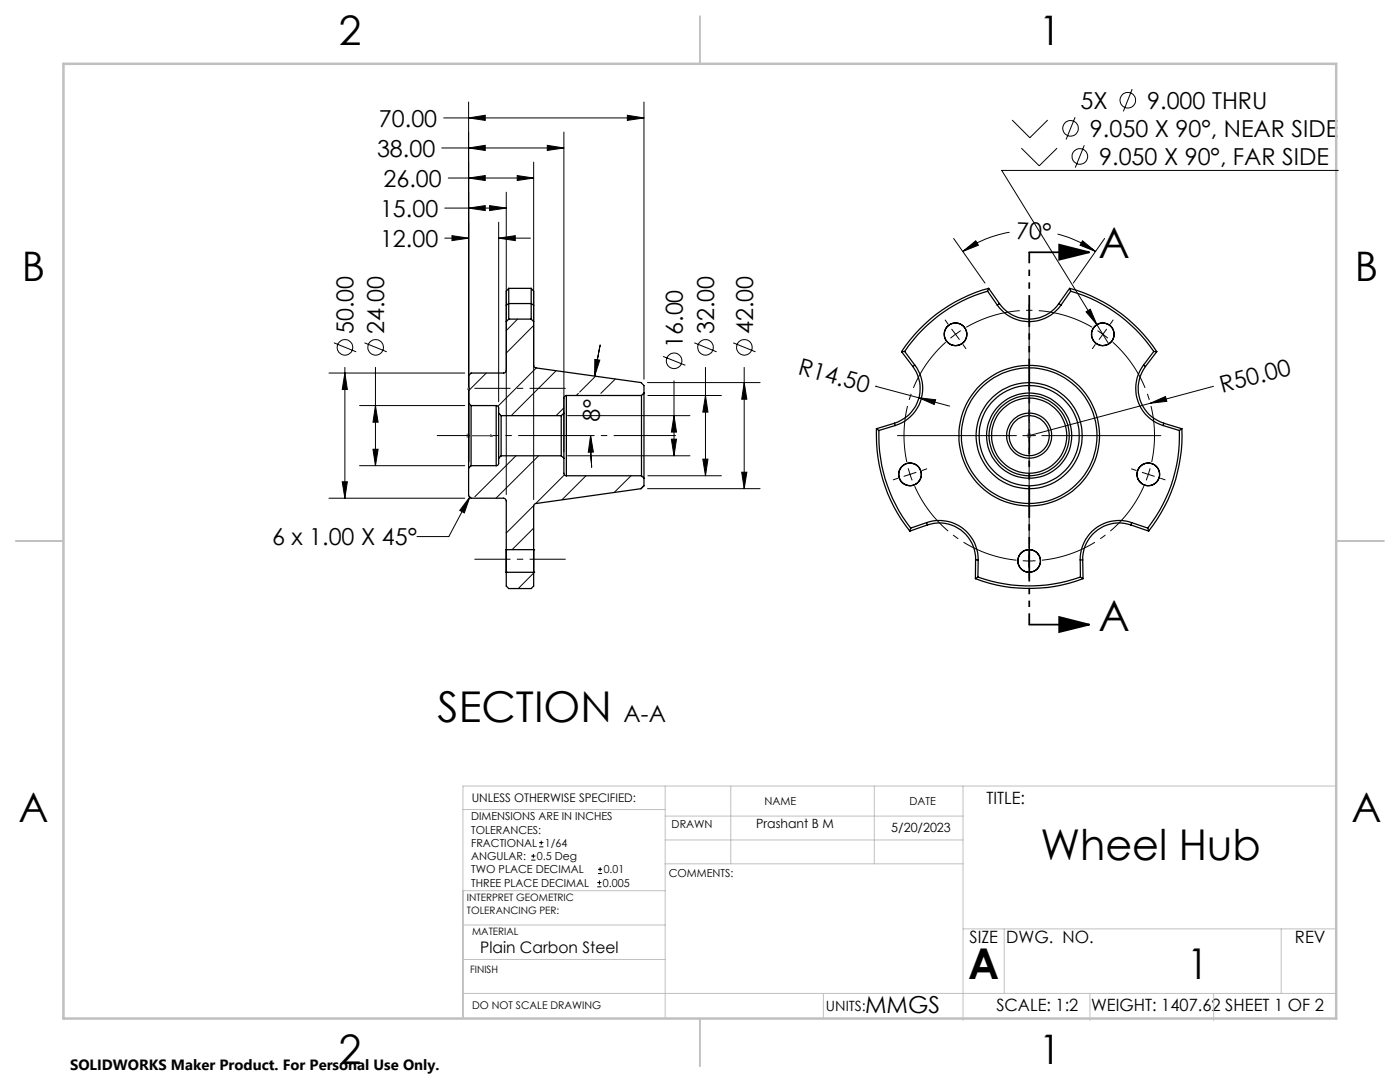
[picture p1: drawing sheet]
<svg xmlns="http://www.w3.org/2000/svg" width="279mm" height="216mm" viewBox="0 0 279 216" stroke-linecap="round" stroke-linejoin="round" font-family="sans-serif">
<g fill="none" stroke="#000" stroke-width=".25">
<path d="M101.5 57.5l-.5 .6v2.8M101.5 57.5v3.1M101.5 57.5h4.5M106 57.5l.5 .6v2.8M106 57.5v3.1M197.1 58.1a29.9 29.9 0 0 0-16.5 12M197.1 58.1l1.9 2.8M197.3 57.5a30.5 30.5 0 0 0-17.4 12.7M197.3 57.5l-.2 .6M197.3 57.5l2.2 3.1M213.5 57.5a30.5 30.5 0 0 1 17.4 12.7M213.5 57.5l-2.2 3.1"/>
<path d="M213.5 57.5l.2 .6M213.7 58.1a30.1 30.1 0 0 1 16.6 12M213.7 58.1l-2 2.8M101 64.2v9.7l-.1 .3-.3 .2h-6.6l-.5 .5v5.5M101 60.9v3.3M101.5 60.6v3.1M101.5 60.6l-.5 .3M101.5 63.7l-.5 .5M101.5 60.6h4.5M101.5 63.7h4.5M106 60.6v3.1M106 60.6l.5 .3"/>
<path d="M106 63.7l.5 .5M106.5 64.2v8.7l.2 .4 21.3 3 .5 .6v1.5M106.5 60.9v3.3M113 78.9l-.2 .1-.3 .3v3.1M113 78.9v16M113 78.9h15M128 78.9v16M128.5 78.4v17M128.5 78.4l-.5 .5M179.9 70.2l2.3 2.9M180.6 70.1l-.7 .1M180.6 70.1l2 2.7"/>
<path d="M182.2 73.1a7.3 7.3 0 0 1-3.7 11.4M182.6 72.8a7.7 7.7 0 0 1-4 12.1M182.6 72.8l-.4 .3M199 60.9a7.8 7.8 0 0 0 12.7 0M199.5 60.6a7.2 7.2 0 0 0 11.8 0M199.5 60.6l-.5 .3M211.3 60.6l.4 .3M228.2 72.8a7.8 7.8 0 0 0 3.9 12.1M228.2 72.8l.4 .3M228.6 73.1a7.3 7.3 0 0 0 3.7 11.4M230.3 70.1l.6 .1M230.3 70.1l-2.1 2.7"/>
<path d="M230.9 70.2l-2.3 2.9M93.5 80.4v13M93.5 93.4v5.5l.5 .5h6.5l.5 .3v10M93.5 80.4l.5 .5M94 80.9v12M94 92.9l-.5 .5M94 80.9h5M94 92.9h5M99 80.9v12M99 80.9l.3 .1 .2 .3v1.1M99.5 82.4v9M99.5 91.4v1.1l-.2 .4h-.3"/>
<path d="M99.5 82.4l.5 .5M100 82.9v8M100 90.9l-.5 .5M100 82.9h12M100 90.9h12M112 82.9v8M112 90.9l.5 .5M112.5 82.4v9M112.5 91.4v3.1l.2 .4h.3M112.5 82.4l-.5 .5M113 94.9h15M128 94.9l.5 .5"/>
<path d="M128.5 95.4v1.5l-.5 .6-21.2 3-.3 .5v8.7M174.9 85.5a30.7 30.7 0 0 0 6.7 20.5M174.9 85.5l.5 .4M175.4 85.9a29.7 29.7 0 0 0 6.4 19.5M178.5 84.5l.1 .4M178.5 84.5l-3.6 1M178.6 84.9l-3.2 1M232.1 84.9l3.3 1M232.3 84.5l-.2 .4M232.3 84.5l3.6 1M235.4 85.9a29.9 29.9 0 0 1-6.3 19.5M235.9 85.5a30.4 30.4 0 0 1-6.7 20.5"/>
<path d="M235.9 85.5l-.5 .4M101 114.2h.1M101 109.7h.1M101 109.7v4.5M101 114.2v2.7l.5 .5h4.5l.5-.5v-2.7M101 114.2h5.5M101 109.7h5.5M106.5 114.2h.1M106.5 109.7v4.5M106.5 109.7h.1M181.8 105.4l-.2 .6M184.9 104.3a7.8 7.8 0 0 1 10.3 7.4"/>
<path d="M184.9 104.3l-3.1 1.1M184.9 104.3l.2 .4M185.1 104.7a7.2 7.2 0 0 1 9.6 7M185.1 104.7l-3.5 1.3M194.7 115.5a30.6 30.6 0 0 0 21.4 0M194.7 111.7h.5M194.7 111.7v3.8M195.2 115.1a30.4 30.4 0 0 0 20.4 0M195.2 115.1l-.5 .4M195.2 111.7v3.4M215.6 111.7h.5M215.6 111.7v3.4"/>
<path d="M215.6 115.1l.5 .4M216.1 111.7v3.8M225.7 104.7a7.3 7.3 0 0 0-9.6 7M225.7 104.7l3.5 1.3M225.8 104.3a7.7 7.7 0 0 0-10.2 7.4M225.8 104.3l-.1 .4M225.8 104.3l3.3 1.1M229.1 105.4l.1 .6"/>
<circle cx="190.7" cy="66.7" r="2.25"/>
<circle cx="220.1" cy="66.7" r="2.25"/>
<circle cx="181.6" cy="94.7" r="2.27"/>
<circle cx="205.4" cy="86.9" r="10.6"/>
<circle cx="205.4" cy="86.9" r="8"/>
<circle cx="205.4" cy="86.9" r="10"/>
<circle cx="205.4" cy="86.9" r="14"/>
<circle cx="205.4" cy="86.9" r="8.5"/>
<circle cx="205.4" cy="86.9" r="4.5"/>
<circle cx="205.4" cy="86.9" r="7.5"/>
<circle cx="205.4" cy="86.9" r="4"/>
<circle cx="205.4" cy="86.9" r="13.5"/>
<circle cx="229.2" cy="94.6" r="2.26"/>
<circle cx="229.2" cy="94.6" r="2.27"/>
<circle cx="205.4" cy="111.9" r="2.26"/>
</g>
<g fill="none" stroke="#000" stroke-width=".2">
<path d="M226 17.8l-1.8 4.4M88.2 29.5h24.3M88.5 23.5h40M89.5 35.5h17M93.5 35.5l3.3-.5v1zM93.5 23.5l3.3-.5v1zM93.5 29.5l3.3-.5v1zM93.5 20.4v71.7M101 38.3v60.4M103.2 35l3.3 .5-3.3 .5zM106.5 32.3v67.4M109.2 29l3.3 .5-3.3 .5z"/>
<path d="M112.5 26.4v63.8M125.2 23l3.3 .5-3.3 .5zM128.5 20.4v55.3M202 24l3.5 3.5 3.6-3.5M203.8 29.6l3.6 3.5 3.6-3.5M214.6 23.4l-1.8 4.4M216.4 29l-1.8 4.4M267.1 34h-67.2l19 30.8M88.8 47.5h4.7M88.8 41.5h12.2M90.2 47l3.3 .5-3.3 .5zM93.5 41.5l3.3-.5v1z"/>
<path d="M97.7 41l3.3 .5-3.3 .5zM99.5 47.5l3.3-.5v1zM99.5 44.3v35.9M99.5 47.5h6.4M190.3 47.6l6.3 8.9M192.2 50.2l2.5-2.2 .6 .9zM201.5 46.4a22.5 22.5 0 0 0-9.3 3.8M211.1 46.7a24 24 0 0 1 7.5 3.5M216 48l2.6 2.2-3.1-1.3zM220.5 47.6l-6.3 8.9M65.7 74.4h27M66.6 68.4l4.5 1.8"/>
<path d="M68.8 74.4l.5 3.3h-1zM68.8 73.3v26.1M72.7 68.4l4.5 1.8M74.9 73.3v19.6M97 74.4l-3.5 3.6M103.3 63.7l-2.3 2.3M106.5 64.9l-5.5 5.5M107 73.4l-7.6 7.7M111 74l-9 8.9M115.4 78.5l-.4 .4M118.7 71.7l1 .2-1 3.1zM118.9 75.1l-3.2 3.1"/>
<path d="M119.8 68.8l-1.1 6.2M122.8 75.6l-2.9 2.9M129.2 76.3h22.5M129.3 78.9h14.7M132.3 71.1l4.5 1.8M134.5 76v14.9M138.6 68.4l4.4 1.8M140.8 78.9l.5 3.3h-1zM140.8 73.3v21.6M146.3 68.4l4.5 1.8M148.5 76.3l.5 3.4h-1zM148.5 73.3v24.2"/>
<path d="M174.8 77.1h.1M174.8 77.1l8.6 2.3M183.4 79.4l3.3 .4-.3 .9zM183.4 79.4l6.1 1.6M188.6 63.9l.6 .8M189.9 65.7l.8 1M190.7 66.7l-1 .8M190.7 66.7l.8 1M191.7 66l-1 .7M192.2 68.8l.6 .8M205.4 60.7v23.7M216.7 62.2l.9-.5 1.3 3.1z"/>
<path d="M218.6 68.8l-.6 .8M218.9 64.8l2.4 3.8M219 66l1.1 .7M220.1 66.7l1 .8M220.1 66.7l-.7 1M220.8 65.7l-.7 1M222.1 63.9l-.5 .8M242.2 77.1l-36.8 9.8M65.7 99.4h27M68.3 96.1h1l-.5 3.3zM71.8 80.9h20.9M71.8 92.9h20.9"/>
<path d="M74.4 89.6h1.1l-.6 3.3zM74.9 80.9l.6 3.3h-1.1zM93.8 99.2l-1.1 3.1-.9-.5zM93.8 99.2l-4.2 7.9h-6.4M103 90.9l-8.2 8.2M107.5 90.9l-8.5 8.5M112.5 81.4l-1.5 1.5M112.6 94.8l-5.7 5.7M113.3 90.9h24.4M113.3 82.9h24.4M116.9 94.9l-4.8 4.8M117.9 86.9l.5 3.3h-1z"/>
<path d="M117.9 86.9l.2 6.4M125.9 94.9l-3.3 3.3M128.5 96.8l-.7 .7M129.2 97.5h22.5M129.3 94.9h14.7M134 87.6h1l-.5 3.3zM134.5 82.9l.5 3.3h-1zM140.3 91.6h1l-.5 3.3zM148 94.2h1l-.5 3.3zM179.1 86.9h23.7M179.2 95.4l-.9 .3M181.3 93.5l.7 2.3"/>
<path d="M182.8 94.3l-2.4 .7M185 93.6l-1 .3M204.1 86.9h2.6M205.4 85.7v2.5M205.4 89.5v23.7M207.9 86.9h23.8M225.8 93.6l1 .3M228 94.3l2.4 .7M229.5 93.5l-.8 2.3M229.6 80.5l3-1.4 .3 1zM231.6 95.4l.9 .3M106.5 114.3l-3.1 3.1"/>
<path d="M106.5 105.4l-4.3 4.3M106.5 100.9l-5.5 5.5M204.1 111.9h2.6M205.4 114.5v1M106 171.6h.9M106 170.8h.9M106.4 170.4v.8M107.6 169h.8M107.6 168.1h.8M108 167.7v.9M119.2 177h.8M119.2 176.1h.8"/>
<path d="M119.3 174.3h.9M119.3 173.5h.9M119.6 175.7v.8M119.8 173v.9"/>
<circle cx="213.6" cy="25.6" r="1.55"/>
<circle cx="215.5" cy="31.2" r="1.55"/>
<circle cx="225.1" cy="20" r="1.55"/>
<circle cx="68.9" cy="69.3" r="1.55"/>
<circle cx="75" cy="69.3" r="1.55"/>
<circle cx="134.5" cy="72" r="1.55"/>
<circle cx="140.8" cy="69.3" r="1.56"/>
<circle cx="148.6" cy="69.3" r="1.55"/>
</g>
<path d="M205.4 50.3h12M211.4 48.8l6 1.5-6 1.5zM205.4 124.6h12M211.4 123.1l6 1.5-6 1.5z" fill="none" stroke="#000" stroke-width=".35"/>
<path d="M93.5 77.2l.1 .5h-.2zM93.5 77.2v9.7h4.9M205.4 77.2v.5v-.5M205.4 77.2v9.7M97.9 86.8l.5 .1-.5 .2zM205.4 86.8v.3zM205.4 86.7v.5zM205.4 83v1v-1M205.4 86.9h.1" fill="none" stroke="#00f" stroke-width=".2"/>
<path d="M93 86.9h1M93.2 86.6l.7 .7M93.5 86.4v1M93.9 86.6l-.7 .7M204.9 86.9h1M205 86.6l.7 .7M205.4 86.4v1M205.7 86.6l-.7 .7" fill="none" stroke="#808080" stroke-width=".2"/>
<path d="M188.7 68.3a25 25 0 0 0-7.7 23.9M218 65.3a25 25 0 0 0-25.2 0M182.5 97a25 25 0 0 0 20.4 14.8M229.8 92.2a25 25 0 0 0-7.7-23.9M207.9 111.8a25 25 0 0 0 20.4-14.8" fill="none" stroke="#000" stroke-width=".2" stroke-dasharray="15.2 1.3 1.3 1.3" stroke-dashoffset="4" stroke-linecap="butt"/>
<path d="M87.2 86.9h47.7" fill="none" stroke="#000" stroke-width=".2" stroke-dasharray="15.2 1.3 1.3 1.3" stroke-dashoffset="2.8" stroke-linecap="butt"/>
<path d="M94.7 77.5h18.2M112.9 111.6h-18.2" fill="none" stroke="#000" stroke-width=".2" stroke-dasharray="15.2 1.3 1.3 1.3" stroke-dashoffset="8" stroke-linecap="butt"/>
<path d="M205.4 50.3v74.3" fill="none" stroke="#000" stroke-width=".35" stroke-dasharray="6.3 1.3 1.3 1.3 1.3 1.3" stroke-dashoffset="4.1" stroke-linecap="butt"/>
<g fill="none" stroke="#c0c0c0" stroke-width=".2">
<path d="M132.8 156.8v46.4M145.8 156.8v15.6M174.5 156.8v15.6M192.2 156.8v46.8M266.7 156.8h-174.3v46.4M92.4 161.5h40.4M92.4 177.7h40.4M132.8 167.6h59.4M132.8 162.8h59.4M132.8 172.4h59.4M92.4 198.2h174.3M92.4 191.5h40.4"/>
<path d="M92.4 184.6h40.4M164.3 198.2v5M192.2 185.3h74.5M200.4 185.3v12.9M217.5 198.2v5.4M242.2 198.2v5.4M255.7 185.3v12.9"/>
</g>
<path d="M139.7 3.2v9.5M3.1 107.9h9.6M266.7 107.9h9.5M139.7 203.2v9.6" fill="none" stroke="#c0c0c0" stroke-width=".25"/>
<path d="M12.7 12.7h254v190.5h-254z" fill="none" stroke="#c0c0c0" stroke-width=".5"/>
<path d="M211.4 48.8l6 1.5-6 1.5zM211.4 123.1l6 1.5-6 1.5z" fill="#000"/>
<g fill="#00f">
<path d="M205.4 86.8v.3zM205.4 77.2v.5z"/>
<path d="M205.4 86.7v.5zM205.4 83v1zM97.9 86.8l.5 .1-.5 .2zM93.5 77.2l.1 .5h-.2zM97.9 86.8l.5 .1-.5 .2zM93.5 77.2l.1 .5h-.2z"/>
</g>
<g fill="#000">
<path d="M183.4 79.4l3.3 .4-.3 .9zM229.6 80.5l3-1.4 .3 1z"/>
<path d="M93.5 29.5l3.3-.5v1zM109.2 29l3.3 .5-3.3 .5z"/>
<path d="M216 48l2.6 2.2-3.1-1.3zM192.2 50.2l2.5-2.2 .6 .9z"/>
<path d="M68.8 74.4l.5 3.3h-1zM68.3 96.1h1l-.5 3.3zM74.9 80.9l.6 3.3h-1.1zM74.4 89.6h1.1l-.6 3.3zM148.5 76.3l.5 3.4h-1zM148 94.2h1l-.5 3.3z"/>
<path d="M118.7 71.7l1 .2-1 3.1zM117.9 86.9l.5 3.3h-1z"/>
<path d="M216.7 62.2l2.2 2.6-1.3-3.1zM90.2 47l3.3 .5-3.3 .5zM99.5 47.5l3.3-.5v1zM93.5 41.5l3.3-.5v1zM97.7 41l3.3 .5-3.3 .5zM93.5 35.5l3.3-.5v1zM103.2 35l3.3 .5-3.3 .5zM93.5 23.5l3.3-.5v1zM125.2 23l3.3 .5-3.3 .5zM93.8 99.2l-1.1 3.1-.9-.5z"/>
<path d="M134 87.6h1l-.5 3.3zM134.5 82.9l.5 3.3h-1zM140.3 91.6h1l-.5 3.3zM140.8 78.9l.5 3.3h-1z"/>
</g>
<g font-size="8.5">
<text x="219.2" y="51.5">A</text>
<text x="219.2" y="125.8">A</text>
<text x="87.3" y="144.1">SECTION</text>
<text x="207.6" y="171.6">Wheel Hub</text>
<text x="193.2" y="195.4">A</text>
<text x="236.9" y="195.4">1</text>
</g>
<g font-size="8.1">
<text x="67.6" y="8.9">2</text>
<text x="207.3" y="8.9">1</text>
<text x="4.4" y="56.1">B</text>
<text x="270.4" y="56.1">B</text>
<text x="3.7" y="164.1">A</text>
<text x="269.7" y="164.1">A</text>
<text x="67.6" y="212.4">2</text>
<text x="207.3" y="212.4">1</text>
</g>
<g font-size="4.7">
<text x="215.7" y="21.7">5X</text>
<text x="229" y="21.7">9.000 THRU</text>
<text x="75.6" y="25.3">70.00</text>
<text x="217.5" y="27.3">9.050 X 90°, NEAR SIDE</text>
<text x="75.2" y="31.3">38.00</text>
<text x="219.4" y="32.9">9.050 X 90°, FAR SIDE</text>
<text x="76.5" y="37.3">26.00</text>
<text x="75.8" y="43.3">15.00</text>
<text x="202.7" y="47.6" transform="rotate(2 202.7 47.6)">70°</text>
<text x="75.8" y="49.3">12.00</text>
<text x="70.6" y="66.7" transform="rotate(-90 70.6 66.7)">50.00</text>
<text x="76.7" y="66.7" transform="rotate(-90 76.7 66.7)">24.00</text>
<text x="136.3" y="69.4" transform="rotate(-90 136.3 69.4)">16.00</text>
<text x="142.5" y="66.7" transform="rotate(-90 142.5 66.7)">32.00</text>
<text x="150.3" y="66.7" transform="rotate(-90 150.3 66.7)">42.00</text>
<text x="159.1" y="74.7" transform="rotate(15 159.1 74.7)">R14.50</text>
<text x="243.9" y="78.4" transform="rotate(-15 243.9 78.4)">R50.00</text>
<text x="119.6" y="84.2" transform="rotate(-87 119.6 84.2)">8°</text>
<text x="54.3" y="108.8">6 x 1.00 X 45°</text>
<text x="124.5" y="144.1">A-A</text>
<text x="172.7" y="202.2">MMGS</text>
</g>
<g font-size="3.4">
<text x="196.9" y="160.4">TITLE:</text>
<text x="193.5" y="188.1">SIZE</text>
<text x="200.8" y="188.1">DWG. NO.</text>
<text x="258.4" y="188.1">REV</text>
<text x="198.8" y="201.7">SCALE: 1:2</text>
<text x="217.7" y="201.8">WEIGHT: 1407.62 SHEET 1 OF 2</text>
</g>
<text font-size="3.2" x="95.8" y="190.1">Plain Carbon Steel</text>
<text font-size="3" x="14" y="213.5">SOLIDWORKS Maker Product. For Personal Use Only.</text>
<text font-size="2.8" x="164.8" y="201.7">UNITS:</text>
<g font-size="2.5">
<text x="150.9" y="165.3">Prashant B M</text>
<text x="177.9" y="166.1">5/20/2023</text>
</g>
<text font-size="2.4" x="94.1" y="160">UNLESS OTHERWISE SPECIFIED:</text>
<g font-size="2.2">
<text x="152.6" y="160.6">NAME</text>
<text x="181.5" y="160.6">DATE</text>
<text x="94" y="163.7">DIMENSIONS ARE IN INCHES</text>
<text x="94" y="166.3">TOLERANCES:</text>
<text x="134" y="165.3">DRAWN</text>
<text x="94" y="171.6">ANGULAR:</text>
<text x="94" y="169">FRACTIONAL</text>
<text x="107.2" y="171.6">0.5 Deg</text>
<text x="108.8" y="169">1/64</text>
<text x="94" y="176.9">THREE PLACE DECIMAL</text>
<text x="94" y="174.3">TWO PLACE DECIMAL</text>
<text x="120.3" y="176.9">0.005</text>
<text x="120.5" y="174.3">0.01</text>
<text x="133.5" y="175">COMMENTS:</text>
</g>
<text font-size="2.1" x="94.2" y="201.4">DO NOT SCALE DRAWING</text>
<g font-size="2">
<text x="93.2" y="179.8">INTERPRET GEOMETRIC</text>
<text x="93.2" y="182.3">TOLERANCING PER:</text>
<text x="94.2" y="186.5">MATERIAL</text>
<text x="93.8" y="194.1">FINISH</text>
</g>
</svg>
